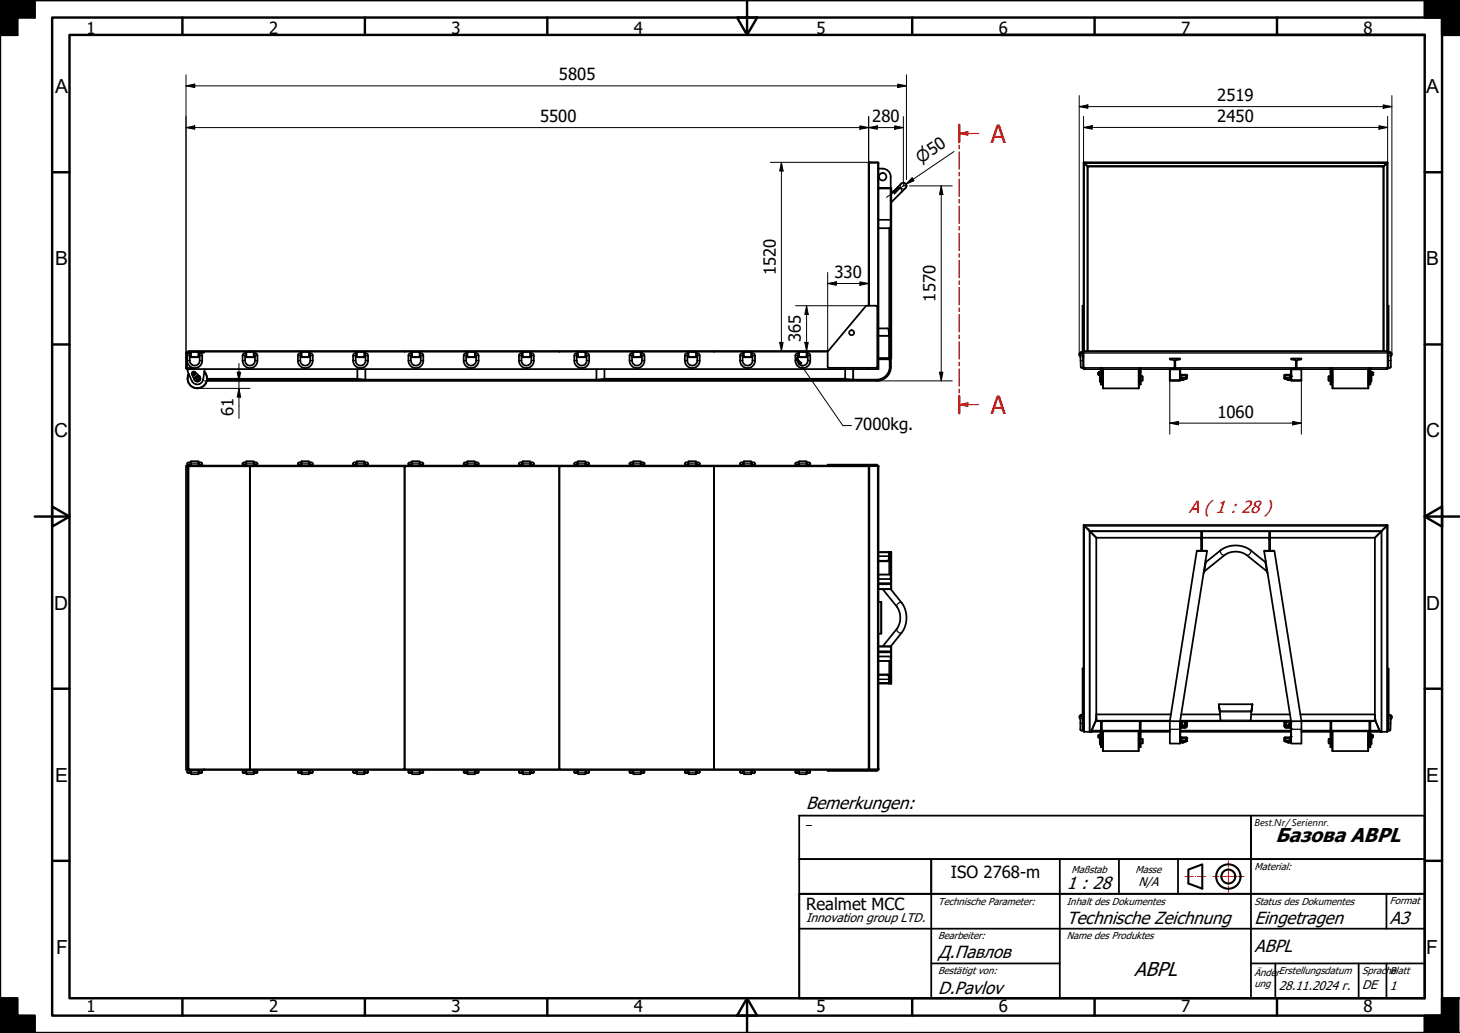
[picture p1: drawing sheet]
<svg xmlns="http://www.w3.org/2000/svg" width="420mm" height="297mm" viewBox="0 0 420 297" stroke-linecap="round" stroke-linejoin="round" font-family="sans-serif">
<!-- layer: Visible (ISO) -->
<g fill="none" stroke="#000" stroke-width=".51">
<path d="M250 46.9l2.8-.1v59.3h-2.8M252.8 46.8l-.2-.1-2.6 .1v41.1M252.8 46.8h.1M252.8 54.2h3.7v48.9h-.6M252.8 54.1l3.6 .1M254 48.5h-1.2M254 48.5a2.32 2.32 0 0 1 2.3 2.3v3.2h-3.5M259.3 52.8a.9 .9 0 0 1 1.3 0 .9 .9 0 0 1 0 1.3l-4.1 4.1M259.3 52.8l-2.8 2.9M311.8 46.8h.2zM311.8 46.8v41.1M311.9 46.8h.1"/>
<path d="M312 46.7v.2M312 46.7h87.2M312 46.7v.1M312 46.8v.1M312 46.9l1.1 1M312.8 47.7l.3 .2M399.1 46.9l-1 1 .2-.2M399.1 46.8l-.1 .2M399.2 46.7l-.1 .2zM399.3 46.8h-.1M399.3 46.8v41.1M256 65.6h-3.2"/>
<path d="M249.3 87.9h2.8l.4 .4-.1 17.3-.3 .2-13.7-.1-.2-.3v-4.3zM252.8 94.4h2.7l.2 .2 .2 8.5M311.5 87.9h.3v13.2l-.3 .1zM399.3 87.9h.3v13.3l-.3-.1zM53.5 105.7l.4 .4M53.5 105.7v.1M53.5 105.8l.1 .1M53.8 105.7h-.3M53.8 105.7l.1 .2M53.9 101.1l-.4 .4v4.2M53.9 101.3l-.2 .2 .1 4.1M53.9 105.9h1.2v.2h-1.2"/>
<path d="M53.9 101.1h184.3M54 105.9h.1M54 106.1v.8l1.2 2.7a1.71 1.71 0 0 0 1.8 .9 1.71 1.71 0 0 0 1.5-1.4l.4-3M54 106.2h-.2l.2 .1M54.3 101.1v-.1h17.6v.1M55 101.4h-1.1l-.1 .2v4.1l.1 .2M55 101.1h2.1v1.6h-2.1zM55 101.5l-.7 .1-.3 .3v2.3l.7 1.2 1.3 .4 1.4-.4 .7-1.2v-2.3l-.3-.3-.7-.1M55 102.3h-.4v1.4a1.43 1.43 0 0 0 1.4 1.4 1.43 1.43 0 0 0 1.5-1.4v-1.4h-.4M55.4 106.9l.7 .1 1.3 1.2a.91 .91 0 0 1-.1 1.4 .91 .91 0 0 1-1.3-.4l-.8-1.6zM55.5 107.4v.2M55.6 107.2l-.1 .3"/>
<path d="M55.6 107.7l.2 .1M55.6 107.2l-.1 .1M55.7 107.7h.1M55.7 107.1l.3 .1M55.8 107.1l-.2 .1M55.8 107.1l.3 .2M56 107.2l.1 .2M56.1 107.3l-.2 .5-.4-.3M56.1 107.3l-.2 .4-.4-.2M56.1 107.6l-.2 .1M56.6 108.9l.3 .1M56.7 108.7h.2v.3"/>
<path d="M56.7 108.7l-.1 .2M58.7 101.1v.3h-1.6h1.6M58.8 106.9a2.76 2.76 0 0 1-1.6 4.7 2.76 2.76 0 0 1-2.9-4M58.8 106.8a2.85 2.85 0 0 1 .2 3.9 2.85 2.85 0 0 1-3.8 .5 2.85 2.85 0 0 1-.9-3.7M70.9 101.1h2.1v1.6h-2.1zM70.9 101.5l-.7 .1-.4 .4 .1 2.3 .9 1.2 1.1 .3 1.2-.3 .9-1.2v-2.3l-.3-.4-.7-.1M70.9 102.3h-.4v1.4a1.43 1.43 0 0 0 1.5 1.4 1.43 1.43 0 0 0 1.4-1.4v-1.4h-.4M71.9 101.1v-.1h44.5v.1M86.8 101.1h2.1v1.6h-2.1zM86.8 101.5h-.4a.69 .69 0 0 0-.7 .8v1.8l.4 .9 1 .7 1.2 .1 1.2-.7 .5-1.2v-1.8l-.4-.5-.7-.1M86.8 102.3h-.4v1.4a1.43 1.43 0 0 0 1.5 1.4 1.43 1.43 0 0 0 1.4-1.4v-1.4h-.4M102.7 101.1h2.1v1.6h-2.1z"/>
<path d="M102.7 101.5l-.7 .1-.3 .3v2.4l.9 1.2 1.2 .3 1.3-.4 .8-1.2-.1-2.3-.3-.3-.7-.1M102.7 102.3h-.4v1.4a1.43 1.43 0 0 0 1.5 1.4 1.43 1.43 0 0 0 1.4-1.4v-1.4h-.4M102.8 106.1l.1 2.8 2.2 .3h66.6l2.2-.3v-2.8M116.5 101.1v-.1h44.4v.1M118.6 101.1h2.2v1.6h-2.2zM118.6 101.5l-.7 .1-.3 .4v2.3l.9 1.2 1.2 .3 1.2-.3 .8-1.2 .1-2.3-.4-.4-.6-.1M118.6 102.3h-.4v1.4a1.43 1.43 0 0 0 1.5 1.4 1.43 1.43 0 0 0 1.4-1.4v-1.4h-.3M134.5 101.1h2.2v1.6h-2.2zM134.5 101.5l-.7 .1-.3 .3v2.3l.7 1.2 1.4 .4 1.3-.4 .8-1.2-.1-2.3-.2-.3-.7-.1M134.5 102.3h-.3v1.4a1.43 1.43 0 0 0 1.4 1.4 1.43 1.43 0 0 0 1.4-1.4v-1.4h-.3M150.4 101.1h2.2v1.6h-2.2zM150.4 101.5l-.7 .1-.3 .5v1.8l.4 1.2 1.3 .7 1.1-.1 1-.7 .4-1.1v-1.6a.69 .69 0 0 0-.7-.8h-.3"/>
<path d="M150.4 102.3h-.3v1.4a1.43 1.43 0 0 0 1.4 1.4 1.43 1.43 0 0 0 1.4-1.4v-1.4h-.3M166.3 101.1h2.2v1.6h-2.2zM166.3 101.5h-.3a.69 .69 0 0 0-.7 .8v1.6l.4 1.1 1 .7 1.1 .1 1.3-.7 .4-1.2v-1.8l-.3-.5-.7-.1M166.3 102.3h-.3v1.4a1.43 1.43 0 0 0 1.4 1.4 1.43 1.43 0 0 0 1.4-1.4v-1.4h-.3M182.2 101.1h2.2v1.6h-2.2zM182.2 101.5l-.7 .1-.2 .3-.1 2.3 .7 1.2 1.4 .4 1.4-.4 .7-1.2v-2.3l-.3-.3-.7-.1M182.2 102.3h-.3v1.4a1.43 1.43 0 0 0 1.4 1.4 1.43 1.43 0 0 0 1.4-1.4v-1.4h-.3M198.1 101.1h2.2v1.6h-2.2zM198.1 101.5l-.6 .1-.4 .4 .1 2.3 .8 1.2 1.2 .3 1.2-.3 .9-1.2v-2.3l-.3-.4-.7-.1M198.1 102.3h-.3v1.4a1.43 1.43 0 0 0 1.4 1.4 1.43 1.43 0 0 0 1.5-1.4v-1.4h-.4M214.1 101.1h2.1v1.6h-2.1zM214.1 101.5l-.7 .1-.3 .3-.1 2.3 .8 1.2 1.3 .4 1.2-.3 .9-1.2v-2.4l-.3-.3-.7-.1"/>
<path d="M214.1 102.3h-.4v1.4a1.43 1.43 0 0 0 1.4 1.4 1.43 1.43 0 0 0 1.5-1.4v-1.4h-.4M230 101.1h2.1v1.6h-2.1zM230 101.5l-.7 .1-.4 .5v1.9l.5 1.1 1.1 .7h1.1l1.1-.7 .5-1v-1.8a.69 .69 0 0 0-.7-.8h-.4M230 102.3h-.4v1.4a1.43 1.43 0 0 0 1.4 1.4 1.43 1.43 0 0 0 1.5-1.4v-1.4h-.4M238.3 101h-32.8v.1l-.1-.1h-44.4v.1M250 105.8v.3h-194.8v-.2h-1.3M252.8 103.1h2.9v.3M255.9 103.1h.1a5.5 5.5 0 0 1-1 5 3.7 3.7 0 0 1-2.7 1.1l-8.9-.2-.2-.2v-2.7M256.4 103.1a6.1 6.1 0 0 1-1 5 4.1 4.1 0 0 1-3.1 1.4h-192.8M311.1 101.3l-.5 .5 .3 .7M311.1 101.3l.7-.2v.3l-.6 .1M311.2 101.6l-.3 .2v.3"/>
<path d="M311.5 101.5v.2M311.6 105.8h.4l.1 .3M311.6 101.9l.1 3.6-.3 .3-.4-.3-.1-3.6 .3-.3 .4 .3M311.6 102.4l.2 .1-.2 .2M311.8 105.9h.3M312 101.1v-.1h87.1v.1M312.1 106.1h4.7v-.3h.3v.3h10.9v-.3h.3v.3h8.4M313.1 101v-53.1h85v53.1M316.1 107.7v.1M316.2 107.6v.2l.1-.2M316.2 107.3v.3M316.2 107.1v.2"/>
<path d="M316.2 107.1h.1l-.1 .2M316.2 107.1l-.1 .6M316.3 107.3v.3h-.1M316.3 107.2h.1M316.3 107.7h.1M316.4 107.1v.7M316.5 107.1v.7M316.8 105.8v4.8h.3v-4.8M316.8 106.8h-.3v3h.3M316.8 105.9h.3M316.8 106.9h.3M317.1 109.5h.1"/>
<path d="M317.1 108.2h.1M317.1 107.6h.1M317.1 107.3h.1M317.2 107.3v.3M317.2 107.8h.2M317.2 107.8v2.1M317.2 109.9h.2M317.4 107.8v2.1M317.4 109.9h.1M317.4 107.7v.1M317.4 106.1l.1 5.6M317.5 106.1v5.6"/>
<path d="M317.5 111.7h10.2M327.7 107.7l.1 .1M327.7 106.1v5.6M327.7 111.6v.1M327.8 107.8h.1M327.8 107.8v2.1M327.8 109.9h-.1M327.8 109.9h.1M327.9 107.8v2.1M327.9 107.8h.1M327.9 109.5h.1M327.9 108.2h.1"/>
<path d="M327.9 109.9h.1M328 105.8v4.8h.3v-4.8M328 105.9h.3M328 106.9h.3M328.3 109.5h.5M328.3 108.2h.5M328.8 108.2v1.3M336.6 109.4v.1h3v-.1M336.6 106.1v3.3M336.7 109.3l-.1 .1M336.7 106.1v3.2M336.7 106.1h2.8l-2.8 .1"/>
<path d="M338 105.8l-.1 .3M338 105.8h.2v.3h-.2zM338 105.8l-.1-2.2-1.1-.2-.2-.3h3l-.2 .3-1.1 .2-.1 2.2M338.2 105.8l.1 .3M339.5 109.3l.1 .1M339.5 106.2v3.1h-2.8M339.5 106.1h32.1M339.6 109.2v.2M339.7 106.1v1.4l.3 .2 1.5 .1 .1 1-1.2 .5-.9-.1M371.5 106.1v1.4l-.3 .2-1.6 .1v1l2 .6M371.6 109.4v.1h2.9v-.1M371.6 109.2v.2"/>
<path d="M371.6 106.1v3.2h2.9v-3.1M371.6 106.1h2.9l-2.9 .1M371.7 103.4l-.1-.3h2.9l-.1 .3-1.2 .2v2.2M371.7 103.4l1.2 .2v2.2M372.9 105.8v.3M372.9 105.8h.3v.3h-.3zM373.2 105.8v.3M374.5 109.4h.1M374.5 106.1h8.3v-.3h.4v.3h10.8v-.3h.4v.3h4.6M382.4 108.2v1.3M382.4 109.5h.5M382.4 108.2h.5"/>
<path d="M382.9 105.8v4.8h.3v-4.8M382.9 105.9h.3M382.9 106.9h.3M383.2 109.5h.1M383.2 108.2h.1M383.3 107.8h.1M383.3 109.9h.1M383.3 107.8v2.1M383.4 107.8v2.1M383.4 109.9h.1M383.4 107.7v.1M383.4 106.1l.1 5.6"/>
<path d="M383.5 111.7h10.2M383.5 106.1v5.6M393.7 106.1v5.6M393.8 106.1l-.1 5.6M393.8 107.7v.1M393.8 107.8h.1M393.8 109.9h.1M393.9 107.3v.3M393.9 107.8v2.1M393.9 107.6h.2M393.9 107.3h.2M394 109.5h.1"/>
<path d="M394 108.2h.1M394.1 105.8v4.8h.3v-4.8M394.1 105.9h.3M394.1 106.9h.3M394.4 106.8h.2v3h-.2M394.6 108.1v1.4M394.6 107.1v.7M394.8 107.7h.1M394.7 107.1h.3M394.7 107.8h.1M394.8 107.1v.7M394.8 107.7h.2"/>
<path d="M394.8 107.1v.7h.2M394.8 107.4h.2M395 107.7v.1M395 107.1v.6M399.1 105.9h.2M399.3 105.6l-.3 .5M399.3 101.1l1.1 .4 .1 .5-.3 .5M399.3 101.4l.8 .2 .1 .5M399.3 105.6v.1M399.3 105.7v.4h-.3M399.3 101.1h-87.5v5h.3M399.3 101.1v4.5"/>
<path d="M399.5 102.4l-.2 .1 .2 .2M399.6 105.5l.3 .3 .4-.3-.1-3.6-.3-.4-.4 .4v3.6M399.6 105.7l-.3 .1M399.6 101.5v.2M54.3 134.1h17.6v87.1h-17.6zM54.3 133.7h.7M55 133.8l2.1 .1M55 133h-.9l-.2 .3 .2 .4 .9 .1M57.1 133.8v-1.2h-2.1v1.3M57.1 133h.8l.3 .3-.2 .4-.9 .1M57.1 133.7h.7M58.8 134.1v-.2h-5.3v87.5h184.7"/>
<path d="M70.2 133.7h.7M70.9 133.8l2.1 .1M70.9 133h-.8l-.3 .3 .2 .4 .9 .1M71.9 134.2h.1M71.9 134.1h44.5v87.1h-44.5zM73 133.8v-1.2h-2.1v1.3M73 133h.8l.3 .3-.2 .4-.9 .1M73 133.7h.7M86.1 133.7h.7M86.8 133.8l2.1 .1M86.8 133h-.8l-.3 .2 .2 .5 .9 .1M88.9 133.8v-1.2h-2.1v1.3"/>
<path d="M88.9 133h.8l.3 .3-.2 .4-.9 .1M88.9 133.7h.7M102 133.7h.7M102.7 133.8l2.1 .1M102.7 133h-.8l-.3 .3 .2 .4 .9 .1M104.8 133.8v-1.2h-2.1v1.3M104.8 133h.9l.2 .3-.2 .4-.9 .1M104.8 133.7h.7M116.4 134.2h.1M116.5 134.1h44.4v87.1h-44.4zM117.9 133.7h.7M118.6 133.8l2.2 .1"/>
<path d="M118.6 133h-.8l-.3 .3 .3 .4 .8 .1M120.8 133.8v-1.2h-2.2v1.3M120.8 133h.8l.2 .3-.2 .4-.8 .1M120.8 133.7h.6M133.9 133.7h.6M134.5 133.8l2.2 .1M134.5 133h-.9l-.2 .3 .2 .4 .9 .1M136.7 133.8v-1.2h-2.2v1.3M136.7 133h.8l.2 .3-.2 .4-.8 .1M136.7 133.7h.6M149.8 133.7h.6M150.4 133.8l2.2 .1"/>
<path d="M150.4 133h-.8l-.2 .3 .2 .4 .8 .1M152.6 133.8v-1.2h-2.2v1.3M152.6 133h.8l.2 .3-.2 .4-.8 .1M152.6 133.7h.6M160.9 134.2h.1M161 134.1h44.4v87.1h-44.4zM165.7 133.7h.6M166.3 133.8l2.2 .1M166.3 133h-.8l-.2 .3 .2 .4 .8 .1M168.5 133.8v-1.2h-2.2v1.3M168.5 133h.8l.2 .3-.2 .4-.8 .1M168.5 133.7h.6"/>
<path d="M181.6 133.7h.6M182.2 133.8l2.2 .1M182.2 133h-.8l-.2 .3 .2 .4 .8 .1M184.4 133.8v-1.2h-2.2v1.3M184.4 133h.9l.2 .3-.2 .4-.9 .1M184.4 133.7h.6M197.5 133.7h.6M198.1 133.8l2.2 .1M198.1 133h-.8l-.2 .3 .2 .4 .8 .1M200.3 133.8v-1.2h-2.2v1.3M200.3 133h.8l.3 .3-.3 .4-.8 .1M200.3 133.7h.7"/>
<path d="M205.4 134.2h.1M213.4 133.7h.7M214.1 133.8l2.1 .1M214.1 133h-.9l-.2 .3 .2 .4 .9 .1M216.2 133.8v-1.2h-2.1v1.3M216.2 133h.8l.3 .3-.2 .4-.9 .1M216.2 133.7h.7M229.3 133.7h.7M230 133.8l2.1 .1M230 133h-.8l-.3 .3 .2 .4 .9 .1M232.1 133.8v-1.2h-2.1v1.3M232.1 133h.8l.3 .2-.2 .5-.9 .1"/>
<path d="M232.1 133.7h.7M238.2 133.9h-179.5v.2M238.2 133.9h12M249.3 133.9v-.3h3.2v.3M249.3 133.6h-11.1v.3M250 134.2l.2-.2h2.4l.2 .2M250 133.9v87.5M250.1 134.1h2.6M250.2 133.9l-.2 .2h-44.5v87.1h44.5M250.2 133.9h2.4l.2 .2M252.8 134.1h.1M252.8 134.1v87.1"/>
<path d="M205.4 158.7h.1M252.8 158.7h3.7v7.8M255.7 158.7l.2 1.4M255.9 158.9h.1l-.1 .2M256.3 158.7l-.4 1.2M256.4 158.7l-.5 1.4M311.8 151.1l.2 .1zM311.8 151.1v59.3h5v-.2M312 151v.2M312 151h87.2M312 151.1l3.5 3.5M313.5 152.6l2 2"/>
<path d="M315.5 154.6v52.2l-1.6 3.6M315.5 154.6h30.2M344.5 158.5h2.8M345.7 152.8h.2v5.5h-.2zM345.9 154.6h19.3M363.9 158.5h2.8M365.2 152.8h.3v5.5h-.3zM365.5 154.6h30.2M395.7 154.6v52.1l1.6 3.7M397.7 152.6l-2 2M398.1 152.2h.1M399.1 151.2l.1-.2-.2 .3"/>
<path d="M399.1 151.2l-3.4 3.4M399.1 151.2l.2-.1zM399.3 151.1v59.3h-4.9v-.2M205.4 161.6h.1M252.8 169.4h3.5M252.8 166.5h3.6v2.9h-3.6M252.8 173l.8 .1v9.1l-.8 .1M252.8 167.7h3.5v.3h-3.4M252.8 165.2h3.4M252.9 167.7l-.1 .3M254 169.4l4.1 5a5.6 5.6 0 0 1 0 6.4l-4.1 5.1M255.9 160.1v-.1l-.3 1.2-2.8 .1"/>
<path d="M255.9 160.1h.1M255.9 160.1l-.2 1.3h-2.9M256.2 166.5h.3l-.1 2.9M256.2 169.4h.2M256.3 169.4l3.8 4.9 .6 1.6 .2 1.3-.2 1.9-.7 2.1-3.7 4.7M346.6 164.3l5.8-4.7a5.6 5.6 0 0 1 6.4 0l5.8 4.7M346.6 164.3l-.2 .7M346.9 161.2l.1 .5M347 161.7l4.8-3.9 1.5-.6 1.8-.3 2 .1 2 .7 5.1 4M347 161.7l-.4 2.6M364.2 161.7l.4 2.6M364.2 161.2v.5"/>
<path d="M364.6 164.3l.2 .7M205.4 196.6h.1M205.4 193.6h.1M252.8 185.9h3.5M252.8 185.9h3.6v2.9h-3.6M252.8 193.9l2.9 .1 .2 1.3M252.8 194.1h2.9l.2 1.2M252.8 187.3h3.5v.3h-3.4M252.8 190.1h3.4M252.9 187.3l-.1 .3M255.7 196.4v.2M255.9 195.3l.1 .1"/>
<path d="M255.9 195.2l.5 1.4M255.9 196.2l.1 .2h-3.2M255.9 195.2v1.2M255.9 195.3v.1M255.9 195.2h.1M256 195.4l.3 1.2M256.2 188.8h.3M256.4 185.9l.1 2.9M256.4 185.9h-.2M256.5 188.8v7.8h-3.7M311.8 192.2h-.2v17.9h.2M399.3 192.2h.3v17.9h-.3"/>
<path d="M310.9 209.8l.2 .3 .4-.1M311.5 206a.35 .35 0 0 0-.3-.1 .35 .35 0 0 0-.3 .3v3.6M311.6 205.5l-.9 .3-.1 .5 .3 .5M311.6 205.7l-.5 .2-.2 .5M313.8 210.4h.1M314.1 210.2h2.7M315.3 207.4h80.5M315.4 207h.1M315.5 205.5v1.1M315.5 207l-1.6 3.4M315.5 205.4h21.5M315.5 206.6h.1"/>
<path d="M315.5 206.6v.1M316.1 211.4l.1 .7M316.1 211.4l.1 .1M316.1 211.4h.3l-.2 .1M316.2 211.8v.3M316.2 211.5v.3M316.4 211.8v.3h-.2M316.4 211.4v.4h-.2M316.4 211.4v.6M316.5 211.4v.7M316.5 212.4v1.4M316.8 210.1h.1"/>
<path d="M316.8 210v.2M316.8 207.4v.2h.3M316.8 211.1h-.3v2.9h.3M317.1 210v.2M317.1 207.4v7.4h-.3v-7.2M317.1 210.1h.1M317.1 212.5h.1M317.1 213.8h.1M317.1 211.5h.1M317.1 211.9h.1M317.1 210.2v.2h.3M317.1 210.2h10.9"/>
<path d="M317.2 214.2h.1M317.2 211.5v.4M317.2 212.1v2.1M317.2 212.1h.1M317.2 214.2h.2M317.4 212l-.1 .1M317.4 210.3v5.7M317.4 210.3h10.2M317.4 216h10.2M327.6 210.3v5.7M327.7 212v.1M327.7 212.1h.2"/>
<path d="M327.9 212.1v2.1M327.9 214.2h-.2M327.9 212.5h.1M327.9 213.8h.1M328 210v.2M328 207.4v.2h.3M328 210.2v.2h-.3M328.3 210v.2M328.3 207.4v7.4h-.3v-7.2M328.3 210.1h.1M328.3 212.5h.5M328.3 213.8h.5"/>
<path d="M328.3 210.2v.2h8.4M328.3 210.2h8.4M328.8 212.5v1.3M339.6 207.4v6.4h-2.9v-6.4l7.7-48.9h3l-7.8 48.9M339.6 207.5h2l-.1 1.6-1.5 .2-.3 .3v2.2l.3 .2 1.5 .1 .1 1-1.1 .5-.9-.1M339.7 210.2h31.8M339.7 210.4h31.8M339.9 205.4h11.2M341.2 207.5l-.2 .1M350.8 202.5h9.6M351 204.4v.2M351 204.4l-.2-1.9 .2 2.1"/>
<path d="M351 204.7l.2 2.7M360.1 205.4h11.1M360.1 204.7l-.2 2.7M360.1 204.4v.2M360.4 202.5l-.3 2.1zM370 207.5l.1 .1M371.5 207.4l-7.7-48.9h3l7.7 48.9v6.4h-2.9v-6.4M371.6 207.5l-1.9-.1-.1 .2 .1 1.5 1.4 .2 .4 .3v2.2l-.3 .2-1.5 .1-.1 .9 1.1 .6 .9-.1M374.2 205.4h21.5M374.5 210.2h8.3M382.4 212.5v1.3M382.4 212.5h.5"/>
<path d="M382.4 213.8h.5M382.8 210.1v.1M382.8 210.2v.2h-8.3M382.9 207.4v.2h.2M383.1 207.4v7.4h-.2v-7.2M383.1 212.5h.1M383.1 213.8h.1M383.2 210.1v.1M383.2 210.2v.2h.2M383.2 210.2h10.8M383.2 214.2h.1M383.3 212.1v2.1"/>
<path d="M383.3 212.1h.1M383.3 212.1h-.1M383.3 214.2h.1M383.4 212v.1M383.5 210.3v5.7M383.5 210.3h10.2M383.5 216h10.2M393.7 210.3v5.7M393.8 212v.1M393.8 212.1v2.1M393.8 212.1h.1M393.8 214.2h.1"/>
<path d="M393.9 212.1v2.1M393.9 211.5v.4M393.9 211.5h.2M393.9 211.9h.2M394 212.5h.1M394 213.8h.1M394 210.1v.1M394 210.2v.2h-.2M394.1 207.4v.2h.3M394.4 207.4v7.4h-.3v-7.2M394.4 211.1h.3v2.9h-.3M394.4 210.1v.1"/>
<path d="M394.4 210.2h2.7M394.6 212.4v1.4M394.7 211.4v.7M394.7 212l.1-.6v.7h.2M394.7 212.1h.1M394.8 211.4h.1M394.8 211.5h.2M394.8 211.9h.2M395 211.4h.1M395 211.4h-.3M395 211.4v.7M395.7 205.5v1.1"/>
<path d="M395.7 207h.1M395.7 207l1.5 3.4M397.4 210.4h.1M399.6 205.5a.75 .75 0 0 1 .9 .4 .75 .75 0 0 1-.2 .9M399.6 205.8l.6 .1 .1 .5M399.6 206l.4-.1 .3 .3-.2 3.6-.2 .3-.3-.1M53.9 222l.2 .3h.9h-.7M53.9 221.9v.1M55 221.4h2.1v1.2h-2.1zM55 221.6h-.9l-.2 .3M57.1 221.6h.8l.3 .3M58.2 222l-.3 .3h-.8h.7"/>
<path d="M58.2 221.9v.1M58.8 221.2l-.2 .2 .1-.2M69.8 222l.2 .3h.9h-.7M69.8 221.9v.1M70.9 221.4h2.1v1.2h-2.1zM70.9 221.6h-.9l-.2 .3M71.9 221h.1M73 221.6h.9l.2 .3M74.1 222l-.2 .3h-.9h.7M74.1 221.9v.1M85.7 222l.3 .3h.8h-.7M85.7 221.9v.1"/>
<path d="M86.8 221.4h2.1v1.2h-2.1zM86.8 221.6h-.9l-.2 .3M88.9 221.6h.9l.2 .3M90 222l-.3 .3h-.8h.7M90 221.9v.1M101.6 222l.3 .3h.8h-.7M101.6 221.9v.1M102.7 221.4h2.1v1.2h-2.1zM102.7 221.6h-.8l-.3 .3M104.8 221.6h.8l.3 .3M105.9 222l-.2 .3h-.9h.7M105.9 221.9v.1"/>
<path d="M116.4 221h.1M117.5 222l.3 .3h.8h-.7M117.5 221.9v.1M118.6 221.4h2.2v1.2h-2.2zM118.6 221.6h-.8l-.3 .3M120.8 221.6h.8l.2 .3M121.8 222l-.2 .3h-.8h.6M121.8 221.9v.1M133.4 222l.3 .3h.8h-.7M133.4 221.9v.1M134.5 221.4h2.2v1.2h-2.2zM134.5 221.6h-.8l-.3 .3"/>
<path d="M136.7 221.6h.8l.2 .3M137.7 222l-.2 .3h-.8h.7M137.7 221.9v.1M149.4 222l.2 .3h.8h-.7M149.4 221.9v.1M150.4 221.4h2.2v1.2h-2.2zM150.4 221.6h-.8l-.2 .3M152.6 221.6h.8l.2 .3M153.6 222l-.2 .3h-.8h.7M153.6 221.9v.1M160.9 221h.1M165.3 222l.2 .3h.8h-.7"/>
<path d="M165.3 221.9v.1M166.3 221.4h2.2v1.2h-2.2zM166.3 221.6h-.8l-.2 .3M168.5 221.6h.7l.3 .3M169.5 222l-.2 .3h-.8h.7M169.5 221.9v.1M181.2 222l.2 .3h.8h-.7M181.2 221.9v.1M182.2 221.4h2.2v1.2h-2.2zM182.2 221.6h-.7l-.3 .3M184.4 221.6h.8l.3 .3M185.5 222l-.3 .3h-.8h.7"/>
<path d="M185.5 221.9v.1M197.1 222l.2 .3h.8h-.6M197.1 221.9v.1M198.1 221.4h2.2v1.2h-2.2zM198.1 221.6h-.8l-.2 .3M200.3 221.6h.8l.3 .3M201.4 222l-.3 .3h-.8h.7M201.4 221.9v.1M205.4 221h.1M213 222l.2 .3h.9h-.7M213 221.9v.1M214.1 221.4h2.1v1.2h-2.1z"/>
<path d="M214.1 221.6h-.8l-.3 .3M216.2 221.6h.8l.3 .3M217.3 222l-.3 .3h-.8h.7M217.3 221.9v.1M228.9 222l.3 .3h.8h-.7M228.9 221.9v.1M230 221.4h2.1v1.2h-2.1zM230 221.6h-.8l-.3 .3M232.1 221.6h.9l.2 .3M233.2 222l-.3 .3h-.8h.7M233.2 221.9v.1M249.3 221.4h-11.1v.3h14.3v-.3"/>
<path d="M250 221.2l.2 .2M250 221.1l.2 .2h2.4l.2-.2M250 221.2h.1M250.1 221.2h2.6M250.2 221.4h-.9v.3M252.8 221.2h.1M252.8 221.2l-.1 .2h-2.5"/>
<circle cx="254" cy="50.8" r="1.07"/>
<circle cx="245.1" cy="95.7" r=".71"/>
<circle cx="55.8" cy="107.4" r=".35"/>
<circle cx="56.8" cy="108.8" r=".71"/>
<circle cx="56.8" cy="108.8" r=".56"/>
<circle cx="56.8" cy="108.8" r=".46"/>
<circle cx="56.8" cy="108.8" r=".12"/>
<circle cx="56.8" cy="108.8" r=".16"/>
</g>
<!-- layer: Visible Narrow (ISO) -->
<g fill="none" stroke="#000" stroke-width=".36">
<path d="M250 46.8h.1M250.3 46.7l-.1 41.2M252.5 46.7v.1M252.6 46.8v59.3M252.8 46.8h.1M252.8 54.2h3.4v48.9M256.4 54.2v48.9M258.1 54a.98 .98 0 0 1 1.1 .2 .98 .98 0 0 1 .2 1.1M311.9 46.8h.1M312 46.8v54.2M312.1 47h86.9M312.8 47.7h85.5"/>
<path d="M312.9 47.7v53.3M398.3 47.7v53.3M399.2 46.8l-.1 54.2M252.8 63.2h3.4M252.8 63.1h3.4M255.8 65.6v30.6M256.1 65.3v37.8M252.8 96.7h3.1M252.8 96.5h3.1M53.5 105.6h.3M53.5 105.7h.3M53.5 101.5h.3"/>
<path d="M53.8 105.8l-.2 .2M53.9 103.7h.7M53.9 101.1v.3M53.9 105.9v.2M54.6 101.5v.8h-.7M55 101.2h2.1M55 102.6h2.1M57.5 103.7h.7M57.5 101.5v.8h.7M58.6 101.1v.3M59.6 109.4h192.7M59.6 108.8h43.3"/>
<path d="M59.6 109.1h44.6M69.8 103.7h.7M70.5 101.5v.8h-.7M70.9 101.2h2.1M70.9 102.6h2.1M73.4 103.7h.7M73.4 101.5v.8h.7M85.7 103.7h.7M86.4 101.5v.8h-.7M86.8 101.2h2.1M86.8 102.6h2.1M89.3 103.7h.7"/>
<path d="M89.3 101.5v.8h.7M101.6 103.7h.7M102.3 101.5v.8h-.7M102.7 101.2h2.1M102.7 102.6h2.1M105.1 106.1v3.1M105.2 103.7h.7M105.2 101.5v.8h.7M105.2 106.1v3.1M117.5 103.7h.7M118.2 101.5v.8h-.7M118.6 101.2h2.2"/>
<path d="M118.6 102.6h2.2M121.1 103.7h.7M121.1 101.5v.8h.7M133.4 103.7h.8M134.2 101.5v.8h-.8M134.5 101.2h2.2M134.5 102.6h2.2M137 103.7h.7M137 101.5v.8h.7M149.4 103.7h.7M150.1 101.5v.8h-.7M150.4 101.2h2.2"/>
<path d="M150.4 102.6h2.2M152.9 103.7h.7M152.9 101.5v.8h.7M165.3 103.7h.7M166 101.5v.8h-.7M166.3 101.2h2.2M166.3 102.6h2.2M168.8 103.7h.7M168.8 101.5v.8h.7M171.6 106.1v3.1M171.7 106.1v3.1M172.6 109.1h71.9"/>
<path d="M173.9 108.8h69.3M181.2 103.7h.7M181.9 101.5v.8h-.7M182.2 101.2h2.2M182.2 102.6h2.2M184.7 103.7h.8M184.7 101.5v.8h.8M197.1 103.7h.7M197.8 101.5v.8h-.7M198.1 101.2h2.2M198.1 102.6h2.2M200.7 103.7h.7"/>
<path d="M200.7 101.5v.8h.7M213 103.7h.7M213.7 101.5v.8h-.7M214.1 101.2h2.1M214.1 102.6h2.1M216.6 103.7h.7M216.6 101.5v.8h.7M228.9 103.7h.7M229.6 101.5v.8h-.7M230 101.2h2.1M230 102.6h2.1M232.5 103.7h.7"/>
<path d="M232.5 101.5v.8h.7M245.4 106.1v3.1M245.6 106.1v3.1M250.2 105.8v.3M252.3 109.2v.2M252.8 103.2h2.9M252.8 103.4h2.9M252.8 103h3.1M252.8 102.9h3.1M256 103.1h.1M256.1 103.1l-.1 2.3M256.3 103.1v2.3h-.2a3.8 3.8 0 0 1-3.8 3.8h-192.7"/>
<path d="M256.3 105.4a4 4 0 0 1-4 4M311.6 102.3h-.7M311.7 103.7h-.7M311.7 105.4h.1M311.8 101.5h87.5M311.9 105.7h.2M312.1 105.7h86.9v.3M312.1 105.7v.3M316.5 109.2h.3M316.5 107.6h.3M316.8 109.6h.3M328 109.6h.3"/>
<path d="M338.3 105.8v.3M339.5 109.1l.2 .1M339.5 108.4h.2l.2 .7M339.5 108.2l.3 .1M339.5 109.2l.2 .1M339.5 107.8l.4 .2M339.5 108l.5 .4M339.5 107.5l.4 .5M339.6 106.1v1.4l.1-.1M339.6 107.4l.4 .4M339.7 109.2h.1M339.7 109.2v.1"/>
<path d="M339.8 108.3l.1 .1M339.8 108.3h.1M339.8 108.1v.2M339.9 108.5v.1M339.9 108.5l-.1 .5M339.9 109.1l.1 .1M339.9 108.6v.5M339.9 108.5h.1M339.9 108h1.3M340 107.8h1.3zM340 107.7l1.3 .1M340 109.2l.4 .1"/>
<path d="M340 109.2h-.2M340 108.5l-.1 .1M340 108.4v.1M340 108.4h-.1M340.4 109.1l.1 .1M340.4 109.1h.1M340.4 109.1h-.4v-.4h1.3l-.9 .4M341.2 108l.1 .1M341.2 108l.2-.1-.1 .2M341.3 108.1v.4h-1.3M341.3 107.8l.2 .2M341.4 107.7l-.1 .1"/>
<path d="M341.4 108.5v.1M341.5 108.7l-1 .5M341.5 108l-.1 .5M341.5 108l-.1 .6M341.5 108.7l.1 .1M341.5 108.7h.1M341.6 107.9l-.1 .8M369.6 107.9v.9M369.6 108.7l.1 .2M369.6 108.7h.1M369.7 108.7l.1 .2zM369.7 108.1v.5"/>
<path d="M369.7 108.5v.1M369.7 108.5h.2M369.7 108.1h.2M369.7 108.1v.4M369.7 108.9h.1M369.7 108.9l.9 .3M369.8 107.8l1.4 .1zM369.8 107.8l-.2 .2M369.9 108.5l-.2 .1M369.9 108.1v.4M369.9 108v.1M369.9 108v-.1l-.2 .2"/>
<path d="M369.9 108h1.3M370.7 109.1h.1M370.7 109.1l-.8-.4h1.2v.4h-.3M370.7 109.1l-.1 .1M370.8 109.1l-.2 .1M371.1 109.2h.3M371.1 109.2l-.3 .1M371.1 108.4v.1h-1.2M371.1 108.4h.1M371.2 109.1l-.1 .1M371.2 109.1h.2M371.2 107.9v.1"/>
<path d="M371.2 108.5v.5v-.4M371.2 108.5v.1M371.2 108.5l-.1 .2 .1-.1M371.3 108.1v.2M371.3 108.3l-.1 .1M371.3 108.3h.1M371.4 109.1h.1M371.4 108.3l-.1 .1M371.4 109l-.2 .1M371.4 109.2v.1M371.4 109.1v.1M371.5 107.4h.1"/>
<path d="M371.5 107.4l-.3 .4-1.4-.1M371.6 106.1l-.1 1.3M371.6 108.3l-.2 .1v.7M371.6 109.1h-.2M371.6 108.2l-.2 .1M371.6 109.2l-.1 .1M371.6 108l-.5 .4M371.6 107.8l-.4 .2M371.6 107.5l-.4 .4M372.9 105.8v.3M382.9 109.6h.3M394.1 109.6h.3"/>
<path d="M394.4 109.2h.2M394.4 107.6h.2M399 105.7h.2M399.3 105.4h.2M399.5 103.7h.7M399.5 102.3h.7M53.9 133.4l.2 .3h.4M53.9 133.3l.4 .4M53.9 133.9v87.5M54.6 133v.7M55 133.2h2.1M57.5 133v.7"/>
<path d="M58.2 133.4l-.2 .3h-.4M58.2 133.3l-.4 .4M69.8 133.4l.2 .3h.4M69.8 133.3l.4 .4M70.5 133v.7M70.9 133.2h2.1M73.4 133v.7M74.1 133.4l-.2 .3h-.4M74.1 133.3l-.4 .4M85.7 133.4l.2 .3h.4M85.7 133.3l.1 .3 .3 .1M86.4 133v.7"/>
<path d="M86.8 133.2h2.1M89.3 133v.7M90 133.4l-.2 .3h-.3M90 133.3l-.4 .4M101.6 133.4l.3 .3h.3M101.6 133.3l.4 .4M102.3 133v.7M102.7 133.2h2.1M105.2 133v.7M105.9 133.4l-.2 .3h-.4M105.9 133.3l-.4 .4M117.5 133.4l.3 .3h.3"/>
<path d="M117.5 133.3l.5 .4M118.2 133v.7M118.6 133.2h2.2M121.1 133v.7M121.8 133.4l-.2 .3h-.3M121.8 133.3l-.4 .4M133.4 133.4l.3 .3h.3M133.4 133.3l.5 .4M134.2 133v.7M134.5 133.2h2.2M137 133v.7M137.7 133.4l-.2 .3h-.3"/>
<path d="M137.7 133.3l-.4 .4M149.4 133.4l.2 .3h.3M149.4 133.3l.4 .4M150.1 133v.7M150.4 133.2h2.2M152.9 133v.7M153.6 133.4l-.2 .3h-.3M153.6 133.3l-.1 .3-.3 .1M165.3 133.4l.2 .3h.3M165.3 133.3l.1 .3 .3 .1M166 133v.7M166.3 133.2h2.2"/>
<path d="M168.8 133v.7M169.5 133.4l-.2 .3h-.3M169.5 133.3l-.4 .4M181.2 133.4l.2 .3h.3M181.2 133.3l.4 .4M181.9 133v.7M182.2 133.2h2.2M184.7 133v.7M185.5 133.4l-.3 .3h-.3M185.5 133.3l-.5 .4M197.1 133.4l.2 .3h.3M197.1 133.3l.4 .4"/>
<path d="M197.8 133v.7M198.1 133.2h2.2M200.7 133v.7M201.4 133.4l-.3 .3h-.3M201.4 133.3l-.5 .4M213 133.4l.2 .3h.4M213 133.3l.4 .4M213.7 133v.7M214.1 133.2h2.1M216.6 133v.7M217.3 133.4l-.3 .3h-.3M217.3 133.3l-.4 .4"/>
<path d="M228.9 133.4l.2 .3h.3M228.9 133.3l.4 .4M229.6 133v.7M230 133.2h2.1M232.5 133v.7M233.2 133.4l-.2 .3h-.4M233.2 133.3l-.1 .3-.4 .1M250 134l.1 .1M250.2 133.9v87.5M252.1 133.6v.3M252.5 134v87.3M252.6 133.9v.1"/>
<path d="M252.8 134l-.1 .1M252.8 158.9h3.1M252.8 159.9h3.1M252.8 160h3.1M255.7 158.8h.4M255.9 159.8h.1M256.1 159.9v5.3M256.2 158.8v7.7M256.4 158.7v7.8M311.9 151.1h.1M312 151.1v59.3M312.1 151.3h86.9"/>
<path d="M313.5 152.6v57.8M313.5 152.6h84.2M313.7 152.8v57.6M313.7 152.9h32M345.7 155.1h.2M345.9 152.9h19.3M351.3 158.2a1.07 1.07 0 0 0 1.1 1.4M359.9 158.2a1.09 1.09 0 0 1-1.1 1.4M365.2 155.1h.3M365.5 152.9h31.9M397.5 152.8v57.6M397.7 152.6v57.8"/>
<path d="M399.1 151.1v59.3M399.2 151.1h.1M252.8 165.2h3.4M253.5 173.1v9.1M254 167.7v.3M255.4 161.3v.1M255.7 161.1v.2M255.8 160.3v4.9M259.5 173.3a1.07 1.07 0 0 0-1.4 1.1M346.8 162.1l.1 .1M252.8 196.4h3.3M252.8 190.1h3.4"/>
<path d="M252.8 195.4h3.1M252.8 195.3h3.1M254 187.3v.3M255.4 193.9v.2M255.7 194.1v.1M255.8 190.1v4.9M255.9 195.4h.1M256.1 190.1v5.3M256.2 188.8v7.6M256.4 188.8v7.8M258.1 180.8a1.07 1.07 0 0 0 1.4 1.1M311.6 192.6h.2"/>
<path d="M399.3 192.6h.3M310.9 208h.7M310.9 206.6h.7M311.6 209.7h.2M314.2 210h2.6M315.4 207.2h21.3M315.5 206.6h.1M315.5 206.5h.1M316.5 211.3h.3M316.5 212.5h.3M316.8 213.4h.3M317.1 210h10.9"/>
<path d="M317.1 211.6h.2M317.1 211.9h.2M328 213.4h.3M328.3 210h8.4M336.7 209.7h2.9M339.6 213.3l.2 .1M339.6 212.7h.1l.1 .7M339.6 212.5l.2 .1M339.6 213.5l.1 .1M339.6 212.2l.3 .1M339.6 212.3l.5 .4M339.6 207.5v.1"/>
<path d="M339.6 211.8h.1M339.6 209.5h.1M339.6 207.8h.1M339.6 211.8l.3 .5M339.6 208.4v.2M339.6 207.8v.6M339.6 211.7l.4 .4M339.6 207.6h.1M339.7 207.2h31.8M339.7 211.7l-.1 .1M339.7 209.6l-.1-.1v2.3M339.8 207.4h.1"/>
<path d="M339.7 210h31.8M339.7 208.8h-.1M339.7 213.5h.1M339.7 208.8h.1M339.7 213.4v.1M339.7 208.8l.1 .1M339.8 213.5h.1M339.8 207.4h1.1M339.8 208.3v.3zM339.8 208.8h.1M339.8 213.5v.1M339.8 207.6l.3 1"/>
<path d="M339.8 208.8h-.1M339.8 212.6l.1 .1zM339.8 207.6l-.2 .8M339.8 213.4h.1M339.8 207.5l-.2 .3M339.8 207.4v.1M339.8 213.3h.1M339.8 207.6l.2 .9M339.8 208.6l-.1 .2M339.8 208.6v.2M339.8 212.6l.3 .1M339.8 212.6h.1"/>
<path d="M339.8 212.4v.2M339.9 208.8h.1M339.9 207.6l.2 .7M339.9 207.5l.1 .1M339.9 207.5l-.1 .1M339.9 207.4v.2M339.9 212.8v.1M339.9 212.8v.5M339.9 212.9v.4M339.9 212.8h.2M339.9 213.3v.1M339.9 209.1l1.1 .1z"/>
<path d="M339.9 209l-.3 .2M339.9 209l-.3 .5M339.9 213.4h.2M339.9 213.4l.2 .1M339.9 209h1.1M339.9 212.3h1.3M340 208.6l-.1 .2M340 208.5v.1M340 208.5l-.2 .1M340 208.6l-.2 .1M340 208.6v.2M340 207.6l.3 .6"/>
<path d="M340 207.6h.9v.9M340 209.2l1.1 .1M340 212.1h1.4zM340 209.2l-.4 .4M340 207.4v.2M340 209.2v.1M340 208.9l-.4 .1M340 208.8v.1M340 208.9h.3M340 208.8h.2M340 212l1.4 .1M340.1 213.5l.3 .1"/>
<path d="M340.1 213.5h-.3M340.1 208.6l.1 .2M340.1 212.8l-.2 .1M340.1 208.6h.1M340.1 212.7v.1M340.1 213.4v.1M340.1 208.3l.1 .3zM340.2 208.8l.1 .1M340.2 208.6l.1 .1M340.2 208.6l.2 .1M340.3 208.9h.1M340.3 208.7h.1"/>
<path d="M340.3 208.7l-.1 .1M340.3 208.2l.1 .4h.4M340.3 208.7v.2M340.3 208.2l-.2 .1M340.3 208.7h.5zM340.3 208.9h.5M340.4 213.4v.1M340.5 213.4l-.1 .1M340.5 213.4h-.1M340.5 213.4l.8-.4h-1.2v.4h.3M340.8 208.6v.3M340.9 208.5l-.1 .1"/>
<path d="M340.9 207.4h.2M340.9 207.6h.1M340.9 208.5h.3M340.9 207.4v.2M341 207.6v.9zM341 208.5l-.2 .2zM341.1 207.4l.1 .1M341.1 207.4l-.1 .2M341.2 207.5l.2-.1 .1 .2M341.2 208.5l-.4 .4M341.2 207.5l-.2 .1M341.2 212.3l.1 .1"/>
<path d="M341.2 207.6l.1 .1M341.2 207.6v.9M341.2 207.6l.2-.1-.1 .2M341.2 212.3l.2-.1-.1 .2M341.3 212.4v.4h-1.2M341.3 208.6l-.3 .4M341.3 208.6h.1l-.2 .4-.2 .1v-.1M341.3 207.7v.9M341.4 212.1l.1 .2M341.4 212v.1M341.4 212.8v.1M341.4 207.7l.1 1z"/>
<path d="M341.4 212.8l-.1 .2 .1-.1M341.5 213l-1 .5M341.5 212.3l-.1 .5M341.5 212.3v.7l-.1-.1M341.5 208.8l-.5 .4M341.5 208.7l-.5 .5M341.5 208.7v.1M341.5 213h.1M341.5 208.7l.1 .1M341.6 212.2l-.1 .8M341.6 207.6l-.1 1.1M351 204.4h9.1"/>
<path d="M351 204.7h9.1M369.6 212.2v.8M369.6 207.6v1.2M369.7 207.6v1.1zM369.7 208.8l.4 .4M369.7 208.7l.4 .5M369.7 213v.2M369.7 208.7v.1M369.7 213l.1 .2zM369.7 213.2h.1M369.7 213.2l.9 .3M369.7 212.4v.6v-.1"/>
<path d="M369.7 212.8v.1M369.7 212.4v.4M369.7 212.8h.2M369.7 212.4h.2M369.7 207.7h.2M369.8 212h1.3M369.8 207.4h.1M369.8 207.4l.2 .1M369.8 212.1l1.4 .1zM369.8 207.4l-.1 .2M369.8 212.1l-.1 .2M369.9 208.6l.3 .4"/>
<path d="M369.9 208.6l-.1 .3 .4 .2M369.9 212.8l-.2 .1M369.9 207.7v.9M369.9 212.4v.4M369.9 207.6l.1 .9M369.9 207.6v.1M369.9 212.3v.1M369.9 207.6v-.1l-.2 .2M369.9 212.3l-.2 .1M369.9 212.3h1.3M370 208.5l.4 .4M370 207.5l.1 .1"/>
<path d="M370 207.4v.1M370 207.4l.2 .2-.2-.1M370.1 209.3h1M370.1 209.2h.1M370.1 209.2l1.1-.1zM370.1 207.6v.9zM370.1 208.5l.3 .2zM370.3 207.6h.1M370.2 209h1M370.2 209v.1M370.3 208.5l.1 .1M370.3 207.4h-.3"/>
<path d="M370.3 208.5h-.3M370.3 207.4v.2M370.4 208.7h.4zM370.4 208.9h.4M370.4 208.6v.3M370.7 213.4l.1 .1M370.7 213.4h.1M370.7 213.4l-.8-.4h1.2v.4h-.3M370.8 213.4v.1M370.8 208.7v.2M370.9 208.7v.2M370.9 208.2l-.1 .4h-.4"/>
<path d="M370.9 208.9h-.1M370.9 208.7h-.1M370.9 208.7l.1 .1M370.9 208.9h.3M370.9 208.6l-.1 .1M371 208.8l-.1 .1M371 208.6l-.1 .1M371 208.6h.1M371 208.8h.2M371 208.3l-.1 .3zM371.1 208.6l-.1 .2M371.1 213.5h.3"/>
<path d="M371.1 213.5l-.3 .1M371.1 212.7v.1h-1.2M371.1 213.4v.1M371.2 207.6l-.3 .6M371.2 207.6h-.9v.9M371.2 208.9l.4 .1M371.2 212.1l.3-.4zM371.2 209.2l.3 .4zM371.2 208.8h.1M371.2 207.4v.2M371.2 208.8v.1M371.2 208.6l.1 .2"/>
<path d="M371.2 208.6l.1 .1M371.2 208.6v.2M371.2 209l.4 .2M371.2 209l.4 .5M371.2 208.5l.2-.9-.3 1M371.2 208.5v.1M371.2 208.5l.1 .1M371.2 212.2v.1M371.2 212.8v.5v-.4M371.2 212.8v.1M371.2 213.4h-.1M371.2 213.4h.2"/>
<path d="M371.2 213.4l-.1 .1M371.3 207.6l-.4 .6M371.3 207.5l-.1 .1M371.3 207.5l.1 .1M371.3 207.4v.2M371.4 212.6h.1M371.3 208.6l.1 .2M371.3 212.4l.1 .2M371.4 208.6l.1 .2M371.4 213.4h.1M371.4 212.6l-.3 .1M371.4 207.4v.1"/>
<path d="M371.4 207.4h.1M371.4 208.3l-.1 .3zM371.4 208.8h.1M371.4 207.4l.2 .2zM371.4 207.6l.1 .8M371.4 208.8h-.1M371.4 207.5l.2 .3M371.4 213.3l-.2 .1M371.4 207.4h-1.1M371.4 213.5v.1M371.4 213.5h.1M371.4 208.8h.2"/>
<path d="M371.4 213.4l.1 .1M371.4 208.8v.1M371.5 208.8h.1M371.5 208.8h-.1M371.5 209.6l.1-.1-.1 2.2M371.5 211.7h.1M371.5 208.4l.1 .2M371.6 207.8l-.1 .6M371.6 207.6h.1M371.6 207.6h-.2M371.6 207.8h.1M371.6 212.7h-.2v.7"/>
<path d="M371.6 213.3l-.2 .1M371.6 212.5l-.2 .1M371.6 213.5l-.1 .1M371.6 212.3l-.5 .4M371.6 212.2l-.4 .1M371.6 211.8l-.4 .4M371.6 209.7h2.9M371.6 207.5v.1M374.5 207.2h21.2M374.5 210h8.4M382.9 213.4h.2M383.1 210h11"/>
<path d="M393.9 211.6h.2M393.9 211.9h.2M394.1 213.4h.3M394.4 210h2.6M394.4 211.3h.3M394.4 212.5h.3M395.6 206.6h.1M395.7 206.5h.1M395.7 206.6h.1M399.3 209.7h.3M399.6 208h.6M399.6 206.6h.6"/>
<path d="M54.3 222.3l-.4-.3 .5 .3M54.6 221.6v.7M55 222h2.1M57.5 221.6v.7M57.7 222.3l.5-.3-.4 .3M70.2 222.3l-.4-.3 .2 .3h.3M70.5 221.6v.7M70.9 222h2.1M73.4 221.6v.7M73.6 222.3l.5-.3zM86.1 222.3l-.4-.3 .5 .3M86.4 221.6v.7"/>
<path d="M86.8 222h2.1M89.3 221.6v.7M89.5 222.3h.3l.2-.3-.4 .3M102 222.3l-.4-.3 .5 .3M102.3 221.6v.7M102.7 222h2.1M105.2 221.6v.7M105.5 222.3l.4-.3-.4 .3M117.9 222.3l-.4-.3 .5 .3M118.2 221.6v.7M118.6 222h2.2M121.1 221.6v.7"/>
<path d="M121.4 222.3l.4-.3-.4 .3M133.8 222.3l-.4-.3 .5 .3M134.2 221.6v.7M134.5 222h2.2M137 221.6v.7M137.3 222.3l.4-.3-.3 .3M149.7 222.3l-.3-.3 .1 .3h.3M150.1 221.6v.7M150.4 222h2.2M152.9 221.6v.7M153.2 222.3l.4-.3-.4 .3M165.7 222.3l-.4-.3 .4 .3"/>
<path d="M166 221.6v.7M166.3 222h2.2M168.8 221.6v.7M169.1 222.3h.3l.1-.3-.3 .3M181.5 222.3l-.3-.3 .4 .3M181.9 221.6v.7M182.2 222h2.2M184.7 221.6v.7M185 222.3l.5-.3-.4 .3M197.5 222.3l-.4-.3 .4 .3M197.8 221.6v.7M198.1 222h2.2"/>
<path d="M200.7 221.6v.7M200.9 222.3l.5-.3zM213.4 222.3l-.4-.3 .4 .3M213.7 221.6v.7M214.1 222h2.1M216.6 221.6v.7M216.8 222.3l.5-.3-.4 .3M229.3 222.3l-.4-.3 .2 .3h.3M229.6 221.6v.7M230 222h2.1M232.5 221.6v.7M232.7 222.3l.5-.3-.4 .3"/>
<path d="M250.1 221.2l-.1 .1M252.1 221.4v.3M252.6 221.3v.1M252.7 221.2l.1 .1"/>
<circle cx="56.8" cy="108.8" r=".07"/>
<circle cx="341.4" cy="108.8" r=".06"/>
<circle cx="341.4" cy="213.1" r=".07"/>
</g>
<!-- layer: Visible (ISO) -->
<g fill="#000">
<circle cx="53.8" cy="105.7" r=".25"/>
<circle cx="53.9" cy="106.1" r=".25"/>
<circle cx="339.6" cy="108.2" r=".25"/>
<circle cx="371.6" cy="108.2" r=".25"/>
<circle cx="395" cy="107.7" r=".25"/>
<circle cx="395" cy="107.1" r=".25"/>
<circle cx="313.1" cy="152.2" r=".25"/>
<circle cx="255.9" cy="196.4" r=".25"/>
<circle cx="313.8" cy="210.4" r=".25"/>
<circle cx="316.1" cy="211.4" r=".25"/>
<circle cx="316.1" cy="212" r=".25"/>
<circle cx="328" cy="210.1" r=".25"/>
<circle cx="397.4" cy="210.4" r=".25"/>
</g>
<!-- layer: Visible Narrow (ISO) -->
<g fill="#000">
<circle cx="340" cy="107.8" r=".18"/>
<circle cx="341.3" cy="107.8" r=".18"/>
<circle cx="341.5" cy="108" r=".18"/>
<circle cx="369.6" cy="108" r=".18"/>
<circle cx="369.8" cy="107.8" r=".18"/>
<circle cx="371.2" cy="107.8" r=".18"/>
<circle cx="313.8" cy="210.4" r=".18"/>
<circle cx="315.4" cy="207" r=".18"/>
<circle cx="339.6" cy="207.6" r=".18"/>
<circle cx="339.8" cy="207.4" r=".18"/>
<circle cx="339.8" cy="207.5" r=".18"/>
<circle cx="339.9" cy="208.8" r=".18"/>
<circle cx="340" cy="209.2" r=".18"/>
<circle cx="340" cy="212.1" r=".18"/>
<circle cx="341" cy="209.2" r=".18"/>
<circle cx="341.4" cy="212.1" r=".18"/>
<circle cx="341.5" cy="212.3" r=".18"/>
<circle cx="341.5" cy="207.6" r=".18"/>
<circle cx="341.5" cy="213" r=".18"/>
<circle cx="369.7" cy="213" r=".18"/>
<circle cx="369.7" cy="212.3" r=".18"/>
<circle cx="369.7" cy="207.6" r=".18"/>
<circle cx="369.8" cy="212.1" r=".18"/>
<circle cx="371.2" cy="209.2" r=".18"/>
<circle cx="371.2" cy="212.1" r=".18"/>
<circle cx="371.3" cy="208.8" r=".18"/>
<circle cx="371.6" cy="207.6" r=".18"/>
<circle cx="371.6" cy="211.8" r=".18"/>
<circle cx="371.6" cy="209.5" r=".18"/>
<circle cx="395.7" cy="207" r=".18"/>
<circle cx="397.4" cy="210.4" r=".18"/>
</g>
<!-- layer: Hatch (ISO) -->
<g fill="#000">
<path d="M0 0h10v5h-5v5h-5z" fill-rule="evenodd"/>
<path d="M410 0h10v10h-5v-5h-5z" fill-rule="evenodd"/>
<path d="M0 287h5v5h5v5h-10z" fill-rule="evenodd"/>
<path d="M410 292h5v-5h5v10h-10z" fill-rule="evenodd"/>
</g>
<g fill="none" stroke="#f00" stroke-width=".36">
<path d="M276 35.9v5M276 38.4h2.5M276 41.7v1.1M276 43.7v5M276 49.6v1M276 51.5v5M276 57.3v1.1M276 59.3v5M276 65.1v1.1M276 67.1v5M276 72.9v1.1M276 74.9v5"/>
<path d="M276 80.7v1.1M276 82.7v5M276 88.5v1.1M276 90.5v4.9M276 96.3v1.1M276 98.3v5M276 104.1v1.1M276 106.1v4.9M276 111.9v1.1M276 113.8v5"/>
</g>
<path d="M276 35.9v5M276 113.8v5" fill="none" stroke="#f00" stroke-width=".7"/>
<path d="M276 38.4l2.5-.5v1z" fill="#f00"/>
<path d="M276 38.4l2.5-.5v1zM278.5 38.4h3.1M276 116.3h2.5" fill="none" stroke="#f00" stroke-width=".36"/>
<path d="M276 116.3l2.5-.4v.9z" fill="#f00"/>
<path d="M276 116.3l2.5-.4v.9zM278.5 116.3h3.1" fill="none" stroke="#f00" stroke-width=".36"/>
<!-- layer: Border (ISO) -->
<g fill="none" stroke="#000" stroke-width=".7">
<path d="M0 0h10v5h-5v5h-5zM15 5h400v287h-400zM20 10h390v277h-390zM52.5 5v5M105 5v5M157.5 5v5M212.1 5h5.8l-2.9 5zM215 0v10M262.5 5v5M288 10h122M315 5v5M367.5 5v5"/>
<path d="M410 0h10v10h-5v-5h-5zM420 0h-420v297h420h-10v-5h5v-5h5M15 49.5h5M410 49.5h5M15 99h5M410 99h5M10 148.5h10M15 145.7l5 2.8-5 2.9zM410 148.5l5-2.8v5.7zM410 148.5h10M15 198h5M410 198h5"/>
<path d="M15 247.5h5M410 247.5h5M0 287h5v5h5v5h-10zM52.5 287v5M105 287v5M157.5 287v5M215 287l2.9 5h-5.8zM215 287v10M262.5 287v5M315 287v5M367.5 287v5"/>
</g>
<!-- layer: Title (ISO) -->
<g fill="none" stroke="#000" stroke-width=".51">
<path d="M230 234.5h130v12.5h-130zM360 234.5h50v12.5h-50zM230 247h38v10h-38zM305 247v40M322 247v10M339 247v10M360 247v40M399 257v10M410 257v-10h-142v40M230 267h180M268 277h37M360 277h50"/>
<path d="M367 277v10M391 277v10M399 277v10"/>
</g>
<g fill="none" stroke="#f00" stroke-width=".3">
<path d="M341 252h2.4M344 252h.1M344.6 252h2.4M349 252h1.8M351.2 252h.1M351.7 252h3.6M353.5 247.5v1.8M353.5 249.8h.1M353.5 250.3v3.5M353.5 254.3h.1M353.5 254.8v1.7M355.7 252h.1"/>
<path d="M356.2 252h1.8"/>
</g>
<g fill="none" stroke="#000" stroke-width=".59">
<path d="M230 257h180v30h-180zM342 250l4-1.5v7l-4-1.5z"/>
<circle cx="353.5" cy="252" r="3.5"/>
<circle cx="353.5" cy="252" r="2"/>
</g>
<path d="M232 237.4h1.5" fill="none" stroke="#000" stroke-width=".29"/>
<!-- layer: Dimension (ISO) -->
<g fill="none" stroke="#000" stroke-width=".29">
<path d="M53.5 36.7l2.5-.5v1zM53.5 24.7l2.5-.5v1zM53.5 36.7h206.5M53.5 21.5v80M53.5 24.7h207.4M247.5 36.2l2.5 .5-2.5 .5zM250 36.7l2.5-.5v1zM250 33.5v13.4M257.5 36.2l2.5 .5-2.5 .5zM258.4 24.2l2.5 .5-2.5 .5zM260 33.5v20h1.2M260.9 21.5v30.1"/>
<path d="M310.6 30.7l2.5-.6v1zM310.6 30.7h90M310.6 27.5v74.4M311.8 36.6l2.5-.5v1.1zM311.8 36.6h87.5M311.8 33.5v13.3M396.8 36.1l2.5 .5-2.5 .6zM398.1 30.1l2.5 .6-2.5 .4zM399.3 33.5v13.3M400.6 27.5v74.4M221.7 46.7h28.6M224.9 46.7l.5 2.5h-1z"/>
<path d="M224.9 46.7v54.3M256.9 54.9l2.3-.9-1.8 1.8zM260.4 52.7a.9 .9 0 0 1 .3 1.3 .9 .9 0 0 1-1.3 .1 .9 .9 0 0 1-.1-1.3M260.7 52.9l-5.6 3.9M260.9 53v.5M261.7 53.5h12.3M262.5 51.1l.6 .9-2.4 .9zM262.8 51.5l-2.1 1.4M270.9 53.5l.5 2.5h-1zM270.9 53.5v56M274.6 43.6l-13.9 9.3M238.2 78.3v22.8"/>
<path d="M224.4 98.5h1l-.5 2.5zM228.9 87.9h20.4M231.6 98.5h1l-.5 2.5zM232.1 87.9l.5 2.5h-1zM232.1 87.9v13.1M238.2 81.5l2.5-.5v1zM238.2 81.5h11.8M247.5 81l2.5 .5-2.5 .5zM56.8 111.7h15.1M58.8 109.5h.7M68.3 107h1l-.5 2.5zM68.8 111.7l.5 2.5h-1z"/>
<path d="M68.8 104.5v15.8M252.3 109.5h21.7M270.4 107h1l-.5 2.5zM336.6 109.4v15.4M374.5 109.3v15.5M336.6 121.7l2.6-.5v1zM336.6 121.7h37.9M372 121.2l2.5 .5-2.5 .5z"/>
</g>
<g fill="#000">
<path d="M53.5 36.7l2.5-.5v1zM53.5 24.7l2.5-.5v1zM247.5 36.2l2.5 .5-2.5 .5zM250 36.7l2.5-.5v1zM257.5 36.2l2.5 .5-2.5 .5zM258.4 24.2l2.5 .5-2.5 .5zM310.6 30.7l2.5-.6v1zM311.8 36.6l2.5-.5v1.1zM396.8 36.1l2.5 .5-2.5 .6zM398.1 30.1l2.5 .6-2.5 .4zM224.9 46.7l.5 2.5h-1zM256.9 54.9l2.3-.9-1.8 1.8z"/>
<path d="M262.5 51.1l.6 .9-2.4 .9zM270.9 53.5l.5 2.5h-1zM224.4 98.5h1l-.5 2.5zM231.6 98.5h1l-.5 2.5zM232.1 87.9l.5 2.5h-1zM238.2 81.5l2.5-.5v1zM247.5 81l2.5 .5-2.5 .5zM68.3 107h1l-.5 2.5zM68.8 111.7l.5 2.5h-1zM270.4 107h1l-.5 2.5zM336.6 121.7l2.6-.5v1zM372 121.2l2.5 .5-2.5 .5z"/>
</g>
<!-- layer: Symbol (ISO) -->
<path d="M228.9 102.6l1.8 1.8-.8 .6zM228.9 102.6l13.6 19.8h2.5" fill="none" stroke="#000" stroke-width=".29"/>
<path d="M228.9 102.6l1.8 1.8-.8 .6z" fill="#000"/>
<g font-size="7.2" fill="#f00">
<text x="285.1" y="41">A</text>
<text x="285.1" y="119">A</text>
</g>
<g font-size="5.8">
<text x="367.1" y="242">Базова ABPL</text>
<text x="326.3" y="280.5">ABPL</text>
</g>
<g font-size="5.6">
<text x="15.9" y="26.8">A</text>
<text x="410.4" y="26.8">A</text>
<text x="15.9" y="76.3">B</text>
<text x="410.4" y="76.3">B</text>
<text x="15.6" y="125.8">C</text>
<text x="410.4" y="125.8">C</text>
<text x="15.6" y="175.3">D</text>
<text x="410.4" y="175.3">D</text>
<text x="15.9" y="224.8">E</text>
<text x="410.4" y="224.8">E</text>
<text x="16.2" y="274.3">F</text>
<text x="410.4" y="274.3">F</text>
</g>
<text font-size="5.1" fill="#f00" x="342.1" y="147.5">A ( 1 : 28 )</text>
<g font-size="5.1">
<text x="232" y="232.5">Bemerkungen:</text>
<text x="307" y="255.6">1 : 28</text>
<text x="307" y="265.7">Technische Zeichnung</text>
<text x="361" y="265.6">Eingetragen</text>
<text x="400" y="265.6">A3</text>
<text x="270" y="275.5">Д.Павлов</text>
<text x="361" y="273.8">ABPL</text>
<text x="270" y="285.7">D.Pavlov</text>
</g>
<g font-size="4.8">
<text x="24.9" y="9.6">1</text>
<text x="77.4" y="9.6">2</text>
<text x="129.9" y="9.6">3</text>
<text x="182.4" y="9.6">4</text>
<text x="234.9" y="9.6">5</text>
<text x="287.4" y="9.6">6</text>
<text x="339.9" y="9.6">7</text>
<text x="392.4" y="9.6">8</text>
<text x="160.9" y="23.1">5805</text>
<text x="350.3" y="29">2519</text>
<text x="155.4" y="35.1">5500</text>
<text x="251" y="35.1">280</text>
<text x="350.3" y="35.1">2450</text>
<text x="223.3" y="79.1" transform="rotate(-90 223.3 79.1)">1520</text>
<text x="240.1" y="79.9">330</text>
<text x="269.3" y="86.7" transform="rotate(-90 269.3 86.7)">1570</text>
<text x="230.5" y="98.4" transform="rotate(-90 230.5 98.4)">365</text>
<text x="67.2" y="119.6" transform="rotate(-90 67.2 119.6)">61</text>
<text x="245.8" y="123.7">7000kg.</text>
<text x="350.3" y="120.1">1060</text>
<text x="273.7" y="252.6">ISO 2768-m</text>
<text x="232" y="261.7">Realmet MCC</text>
<text x="24.9" y="290.9">1</text>
<text x="77.4" y="291">2</text>
<text x="129.9" y="291">3</text>
<text x="182.4" y="290.9">4</text>
<text x="234.9" y="290.9">5</text>
<text x="287.4" y="291">6</text>
<text x="339.9" y="290.9">7</text>
<text x="392.4" y="291">8</text>
</g>
<text font-size="4.6" x="265" y="47.2" transform="rotate(-34 265 47.2)">⌀50</text>
<g font-size="3.6">
<text x="327.6" y="254.6">N/A</text>
<text x="232" y="265.2">Innovation group LTD.</text>
<text x="368" y="284.6">28.11.2024 г.</text>
<text x="392" y="284.5">DE</text>
<text x="400" y="284.6">1</text>
</g>
<g font-size="2.9">
<text x="308.4" y="251.1">Maßstab</text>
<text x="326.7" y="251">Masse</text>
<text x="361" y="250.1">Material:</text>
<text x="270" y="260.1">Technische Parameter:</text>
<text x="307" y="260.1">Inhalt des Dokumentеs</text>
<text x="361" y="260.1">Status des Dokumentes</text>
<text x="400" y="260">Format</text>
<text x="270" y="270.1">Bearbeiter:</text>
<text x="307" y="270.1">Name des Produktes</text>
<text x="270" y="280.1">Bestätigt von:</text>
<text x="361" y="280.5">Ände</text>
<text x="367.2" y="280.5">rErstellungsdatum</text>
<text x="392" y="280.1">SprachBlatt</text>
<text x="400.3" y="280.1">e</text>
<text x="361" y="283.8">ung</text>
</g>
<text font-size="2.8" x="361" y="237.6">Best.Nr/ Seriennr.</text>
</svg>
